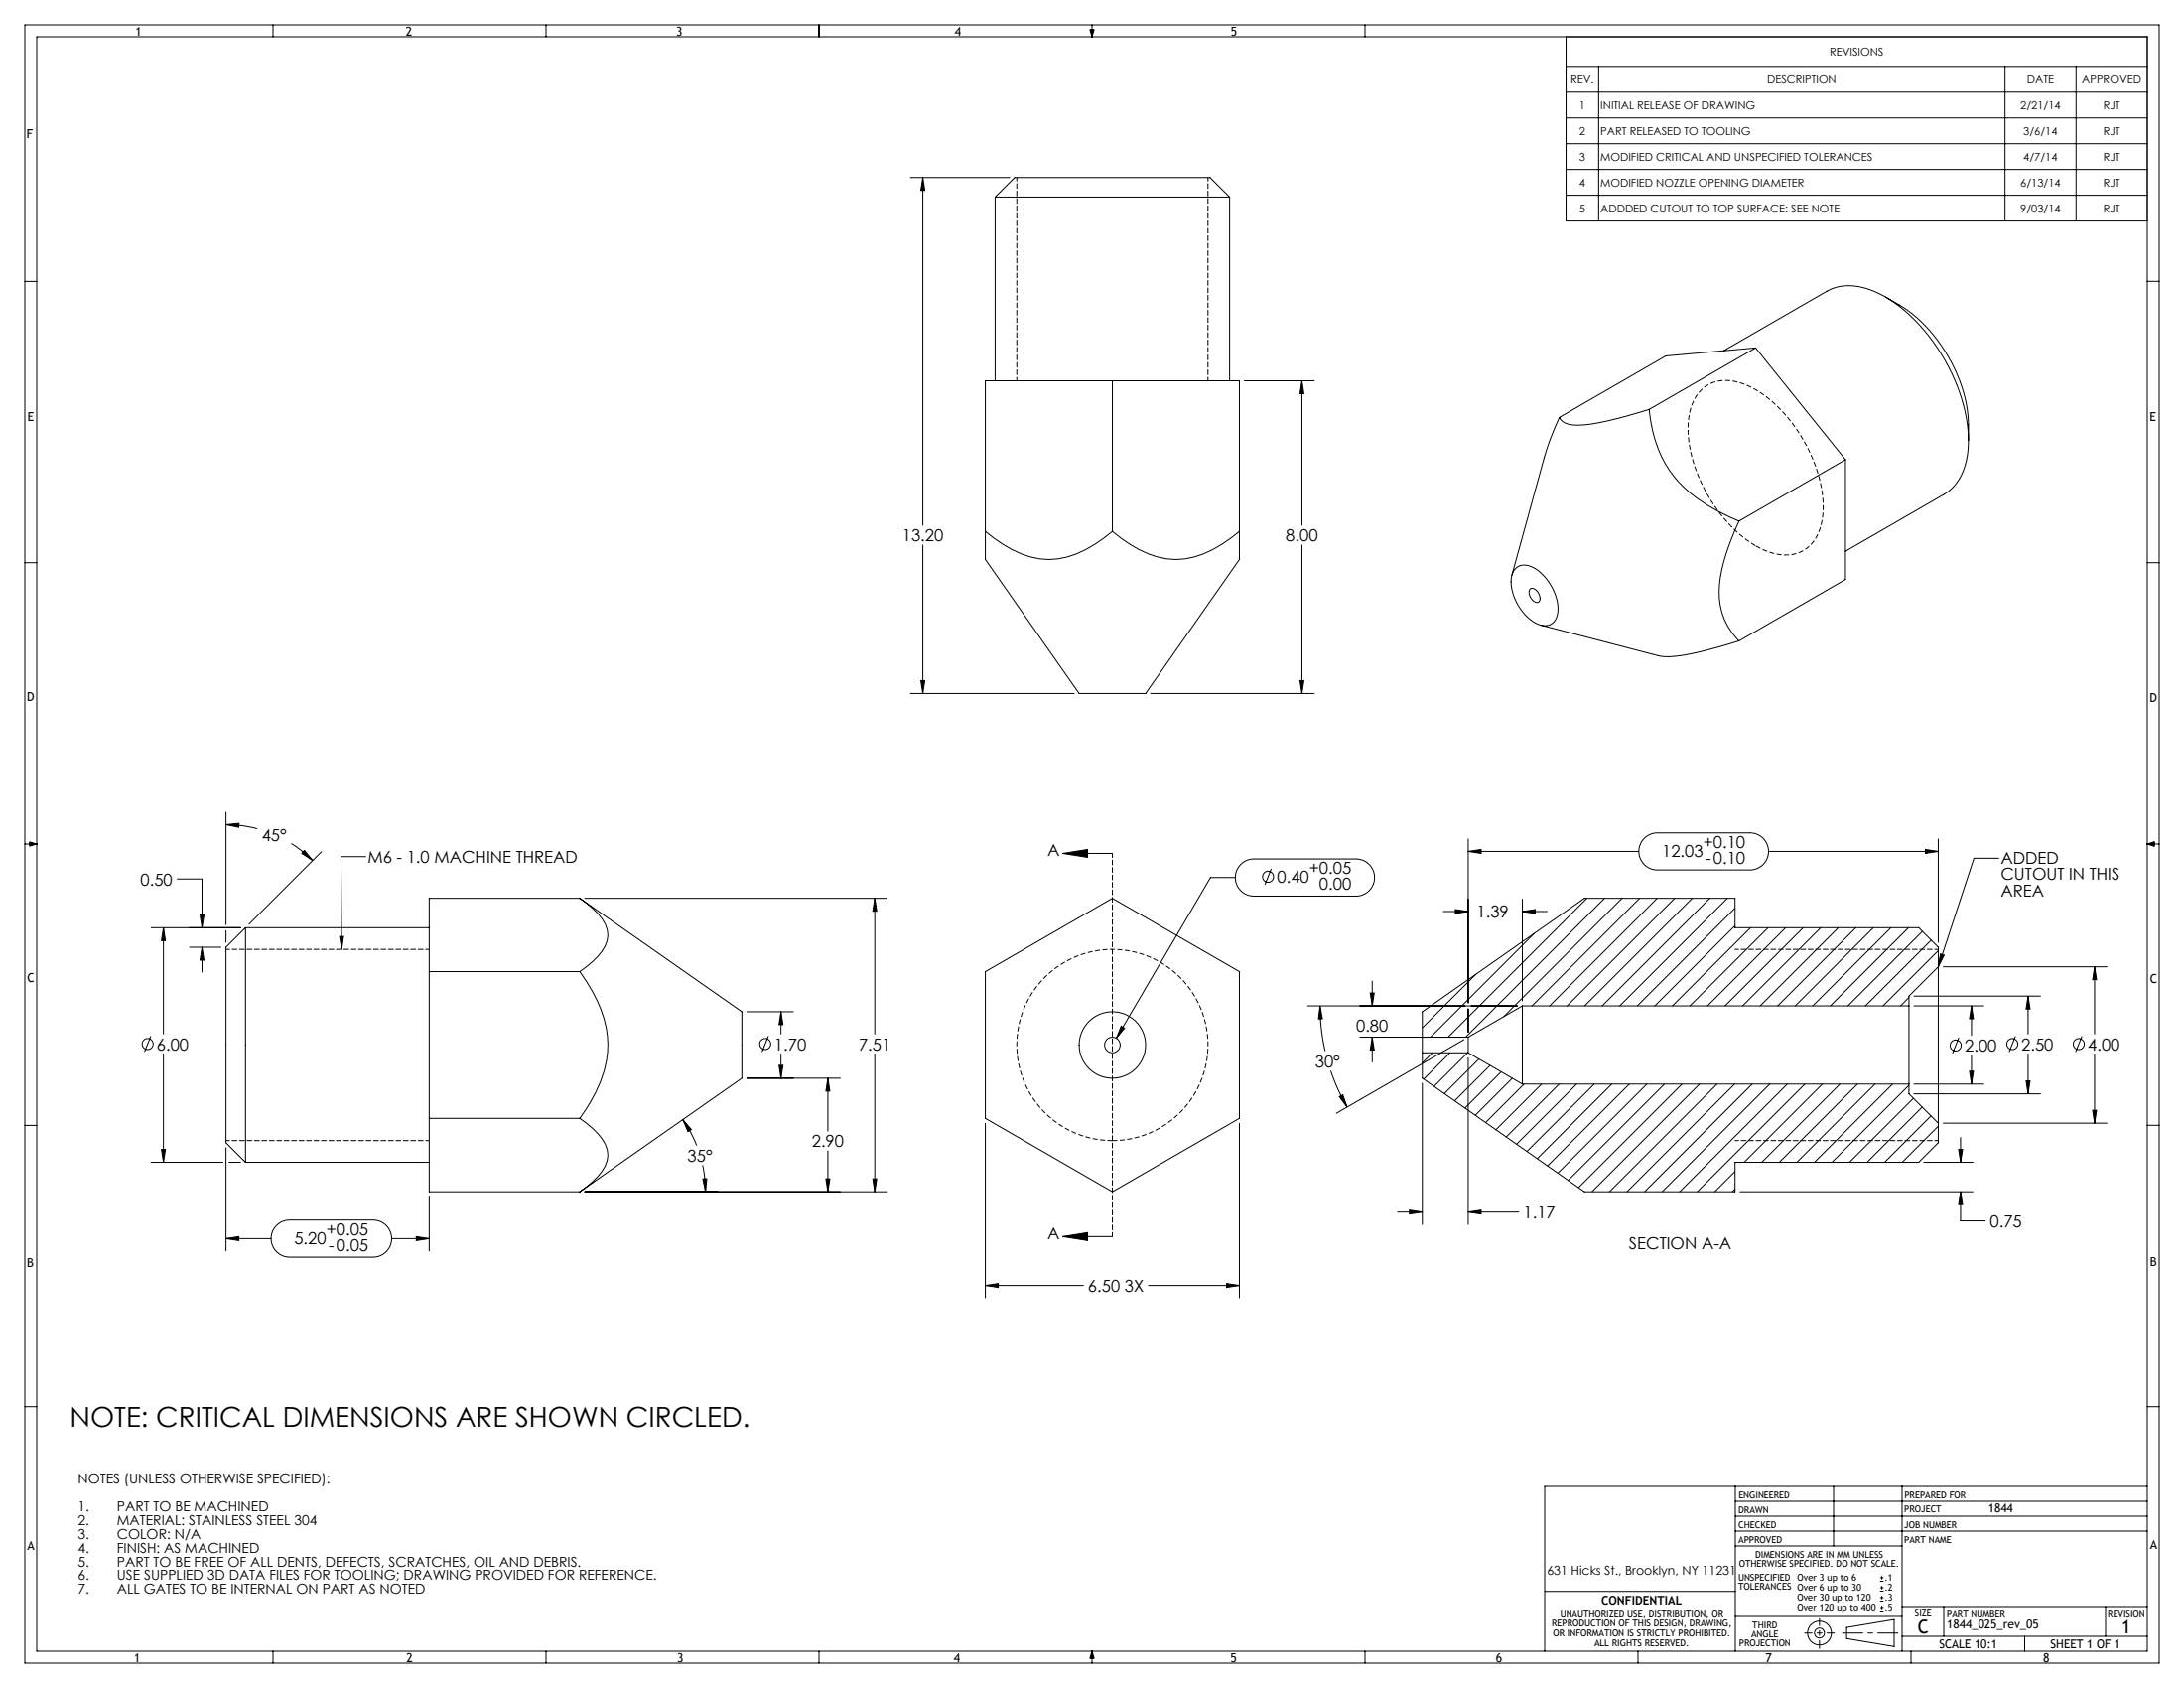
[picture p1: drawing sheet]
<svg xmlns="http://www.w3.org/2000/svg" width="559mm" height="432mm" viewBox="0 0 559 432" stroke-linecap="round" stroke-linejoin="round" font-family="sans-serif">
<g fill="none" stroke="#000" stroke-width=".25">
<path d="M6.3 6.4h546.1v419h-546.1zM9.4 9.4h540v413h-540zM69.8 6.4v3M139.7 6.4v3M209.5 6.4v3M278.9 7.6h1l-.5 1.8zM279.1 7.6l.3 1.8M279.4 6.4v3M279.7 7.6l-.3 1.8M349.2 6.4v3M400.7 9.4v47.1h148.7M400.7 17h148.7"/>
<path d="M409 17v39.5M513 17v39.5M531.2 17v39.5M400.7 30.2h148.7M400.7 36.8h148.7M400.7 23.6h148.7M232.9 45.4h25.4M236.1 45.4l.5 3.3h-1zM236.1 45.4v89M254.6 50.4l5-5h50l5 5M254.6 50.4h60M254.6 50.4v47"/>
<path d="M314.6 50.4v47M400.7 43.3h148.7M400.7 49.9h148.7M6.3 72h3.1M482.4 76a39.2 39.2 0 0 1 21.2 31.9v4.8M549.4 72h3M284.6 97.4v38.5M318.4 97.4h17.9M333.1 97.4l.5 3.3h-1zM333.1 97.4v37M441 89.7l26.4-15.2a13.2 13.2 0 0 1 12.1 0 40.3 40.3 0 0 1 18 17.5 41.4 41.4 0 0 1 6.1 22.9 14.2 14.2 0 0 1-6.1 11.5l-25.3 14.6M449.2 89l-27.2 15.7"/>
<path d="M449.2 89l23 28.6M449.2 89l-23 2.1-27.2 15.7M395.1 117.1l-8.3 30M399 106.8a69 69 0 0 0-3.9 10.3M422 104.7a74.3 74.3 0 0 1-18.2 4.1 5.6 5.6 0 0 1-4.5-1.5l-.3-.5M422 104.7a29.7 29.7 0 0 0 10.6 21.5 47.8 47.8 0 0 0 12.3 7.1M472.2 117.6l-27.3 15.7M472.2 117.6v30.6l-27.3 15.8M236.1 139.4v38M252.1 135.9a28.8 28.8 0 0 0 13.8 7 20.6 20.6 0 0 0 14.2-3.7l4.5-3.3M252.1 135.9v7.2l24 34.3h17l24-34.3v-7.2M252.1 135.9v-38.5h65v38.5"/>
<path d="M284.6 135.9a28.8 28.8 0 0 0 13.8 7 20.6 20.6 0 0 0 14.2-3.7l4.5-3.3M333.1 139.4v38M444.9 133.3a46.3 46.3 0 0 0-5 18 17 17 0 0 0 5 12.7M6.3 143.9h3.1M387.6 145.6a3.6 3.6 0 0 1 4.7-.4 12.7 12.7 0 0 1 6.2 12.1 3.3 3.3 0 0 1-4.8 2.4 12.5 12.5 0 0 1-6.9-12.4zM391.6 150.6a2.09 2.09 0 0 1 2.4 2.1 1.03 1.03 0 0 1-.5 1.4 1.03 1.03 0 0 1-1.4-.6 2.24 2.24 0 0 1-.5-2.9zM394.2 159.9l30.1 7.8a19.4 19.4 0 0 0 8.5-.5l4.2-.9 7.9-2.3M549.4 143.9h3M232.9 177.4h41.9M235.6 174.1h1l-.5 3.3zM294.4 177.4h41.9M332.6 174.1h1l-.5 3.3z"/>
<path d="M6.3 215.9h3.1M7.6 215.4l1.8 .5-1.8 .5zM7.6 215.6l1.8 .3M9.4 215.9l-1.8 .3M57.8 210.9l3.3-.3v1zM57.8 210.9l4 .3 4 .8M57.8 207.8v28.8M74.5 215.8a31.3 31.3 0 0 1 5.5 4.3M77.9 217.5l2.1 2.6-2.8-1.8zM82.2 217.9l-18.5 18.5M93.6 219.1h-6.4l.2 23.8M271.9 218.3l6.4-1v2z"/>
<path d="M271.9 218.3h12.7M375.7 217.8l3.3-.5v1zM375.7 214.6v42M375.7 217.8h43.6M420.7 214.4l1.3-.9 1.8-.4 23.9-.1a4.8 4.8 0 0 1 4.8 4.8 4.8 4.8 0 0 1-4.8 4.7h-23.6a4.8 4.8 0 0 1-4.4-2.9 4.8 4.8 0 0 1 1-5.2zM452.5 217.8h43.4M492.6 217.3l3.3 .5-3.3 .5zM495.9 214.6v26.4M511.4 219.5h-6.3l-9.2 27.8M549.4 215.9h3M549.4 215.9l1.8 .3M549.4 215.9l1.8-.6v1.2z"/>
<path d="M551.2 215.6l-1.8 .3M38.6 237.3h22.9M41.8 237.3l.5 3.3h-1zM41.8 237.3v27.2M45.3 224.8h6.4v12.5M51.2 234h1l-.5 3.3zM57.8 238.1v2.9M62.8 237.3l-5 5v50l5 5M62.8 237.3v60M62.8 237.3h47M86.9 239.6h1l-.5 3.3zM148.3 229.8a15.8 15.8 0 0 1 7.1 8 7.2 7.2 0 0 1-2.4 6.9l-1.4 1.3-3.3 2.5"/>
<path d="M148.3 229.8l41.5 29v17l-41.5 29M148.3 229.8h-38.5v75h38.5M149.6 229.8h77.4M223.8 229.8l.5 3.3h-1zM223.8 229.8v34.7M316.1 224.5h-6.4l-24.1 41.1M317.5 221.1l1.5-1 1.5-.4h26.4a4.8 4.8 0 0 1 4.8 4.8 4.8 4.8 0 0 1-4.8 4.7h-26.1a4.8 4.8 0 0 1-4.4-2.9 4.8 4.8 0 0 1 1.1-5.2zM325.3 222.3l-1.7 4M369.3 233.2h6.4M372.4 232.7l3.3 .5-3.3 .5zM389.5 233.2l3.3-.5v1zM389.5 230v26"/>
<path d="M389.5 233.2h6.4M392.6 238.7l-26.6 26.6M406 229.8l-35.5 35.5M410.5 229.8l-35.5 35.5M415 229.8l-30.3 30.3M419.5 229.8l-27.5 27.5M424 229.8l-27.5 27.5M428.5 229.8l-27.5 27.5M433 229.8l-27.5 27.5M437.5 229.8l-27.6 27.5M442 229.8l-27.6 27.5M443.9 232.3l-25 25"/>
<path d="M443.9 236.8l-20.5 20.5M447.9 237.3l-20 20M452.4 237.3l-20 20M456.9 237.3l-20 20M461.4 237.3l-20 20M465.9 237.3l-20 20M470.4 237.3l-20 20M474.8 237.3l-20 20M479.3 237.3l-20 20M483.8 237.3l-20 20M488.3 237.3l-20 20M491.9 238.3l-19.1 19"/>
<path d="M48.5 242.3h8M51.7 242.3l.5 3.3h-1zM51.7 242.3v6.4M109.8 248.5h38.5M148.3 248.5a32.4 32.4 0 0 1 7.2 18.6 29.5 29.5 0 0 1-5.7 16.9l-1.5 2.1M191.1 258.8h11.9M199.8 258.8l.5 3.3h-1zM199.8 258.8v5.7M252.1 248.5l32.5-18.7 25.7 14.8 6.8 3.9v37.6l-32.5 18.7-13.8-7.9-18.7-10.8zM334.6 257.3h53.6M337.7 257.3l.7 3.3h-1.1zM337.7 257.3l.3 5.3 1 6.3"/>
<path d="M350.6 254h1l-.5 3.3zM351.1 251v6.3M375.7 258.1v5.9M377.6 249.2l-13.7 13.7M389.5 257.3v20M389.5 257.3h98.9M389.5 257.3l-13.8 8M488.4 257.3v20M488.4 255.2l-2.1 2.1M489.7 257.3h17.9M489.7 254.8h32.4M494.1 240.5l-16.8 16.8"/>
<path d="M495.9 247.3v40M495.9 247.3v-5l-5-5h-47v-7.5h-38.5l-41.5 29v10.5M495.9 247.3l-7.5 7.5v2.5M495.9 243.2l-14.1 14.1M496.5 244l.9 .3-1.5 3zM497.2 247.3h41.9M504.4 257.3l.5 3.3h-1zM504.4 257.3v7.6M518.9 254.8l.5 3.3h-1zM518.9 254.8v9.7M535.9 247.3l.5 3.3h-1zM535.9 247.3v17.2"/>
<path d="M38.6 265.1l-1.6 4M41.8 269.6v27.7M191.1 275.8h23.9M196.6 265.1l-1.6 4M199.3 272.5h1l-.5 3.3zM199.8 269.6v6.2M211.8 275.8l.5 3.3h-1zM211.8 275.8v13.6M223.8 269.6v35.2M286.9 262.5l.8 .5-2.1 2.6zM340.5 273.9l1.8 4.8 2.4 4.5M347.9 265.3h27.8"/>
<path d="M351.1 265.3l.5 3.3h-1zM351.1 265.3v6.4M363.9 277.1v36.1M363.9 269.3v6.5l41.5 29h38.5v-7.5h47l5-5v-5M363.9 269.3h11.8M366.5 269.3l-2.6 2.6M371 269.3l-6.7 6.8M374.6 265.9l-32.7 18.9M375.5 269.3l-8.6 8.6M375.7 270.6v42.6M375.7 265.3v4M375.7 269.3l13.8 8"/>
<path d="M378.4 270.9l-8.9 8.8M381.2 272.5l-9 9.1M384.1 274.2l-9.3 9.2M386.9 275.8l-9.4 9.5M389.5 277.3h98.9M389.9 277.3l-9.8 9.8M394.4 277.3l-11.6 11.7M398.9 277.3l-13.5 13.5M403.4 277.3l-15.4 15.4M407.9 277.3l-17.2 17.2M412.4 277.3l-19.1 19.1M416.9 277.3l-20.9 20.9"/>
<path d="M421.4 277.3l-22.8 22.8M425.9 277.3l-24.7 24.6M430.4 277.3l-26.5 26.5M434.8 277.3l-27.5 27.5M439.3 277.3l-27.5 27.5M443.8 277.3l-27.5 27.5M448.3 277.3l-27.5 27.5M452.8 277.3l-27.5 27.5M457.3 277.3l-27.5 27.5M461.8 277.3l-27.5 27.5M466.3 277.3l-20 20M470.8 277.3l-20 20"/>
<path d="M475.3 277.3l-20 20M479.7 277.3l-20 20M484.2 277.3l-20 20M488.4 277.3v2.5l7.5 7.5M488.4 277.6l-19.7 19.7M489.7 277.3h17.9M489.7 279.8h32.4M501.2 265.4l-1.6 4.1M503.9 274h1l-.5 3.3zM504.4 270v7.3M515.7 265.1l-1.6 4M518.4 276.5h1l-.5 3.3z"/>
<path d="M518.9 269.6v10.2M532.7 265.1l-1.6 4M535.9 269.6v17.7M6.3 287.9h3.1M38.6 297.3h18.5M41.3 294h1l-.5 3.3zM57.8 293.6v26.4M58.6 297.3h2.9M62.8 297.3h47M109.8 286.1h38.5M148.3 286.1a15.8 15.8 0 0 1 7.1 8 7.2 7.2 0 0 1-2.4 6.9l-1.4 1.3-3.3 2.5M174.7 286.4l2.2 2.5-.9 .6z"/>
<path d="M174.7 286.4l2.2 3.6 1.3 3M179.8 298l.5 3.4 .2 3.4M211.8 294.4v10.4M252.1 287.3v44.7M317.1 287.3v44.7M342.7 280.5l.9-.5 1.1 3.2zM443.9 299.7l-5.2 5.1M489.6 281l-16.4 16.3M491.8 283.2l-14.1 14.1M492.2 297.3h12.6M494.1 285.4l-11.9 11.9M495.9 288.1l-9.2 9.2"/>
<path d="M497.2 287.3h41.9M501.1 294h1l-.5 3.3zM501.6 291v6.3M535.4 284h1l-.5 3.3zM549.4 287.9h3M57.8 316.8l3.3-.5v1zM57.8 316.8h11.6M70.8 313.5l1.5-1.1 1.5-.3h21.6a4.8 4.8 0 0 1 4.8 4.7 4.8 4.8 0 0 1-4.8 4.8h-21.3a4.8 4.8 0 0 1-4.4-3 4.8 4.8 0 0 1 1.1-5.1zM100.2 316.8h9.6M106.5 316.3l3.3 .5-3.3 .5zM109.8 306.1v13.9M149.6 304.8h77.4"/>
<path d="M179.8 301.6l1-.1-.3 3.3zM211.3 301.5h1l-.5 3.3zM223.3 301.5h1l-.5 3.3zM271.9 316.3l6.4-1v2zM271.9 316.3h12.7M357.6 310h6.3M360.6 309.5l3.3 .5-3.3 .6zM375.7 310l3.3-.5v1.1zM375.7 310h12.9M443.9 304.2l-.7 .6M445.2 304.8h59.6M501.6 304.8l.5 3.3h-1z"/>
<path d="M501.6 304.8v7.5h6.4M252.1 328.8l3.3-.5v1zM252.1 328.8h25.1M293.9 328.8h23.2M313.8 328.3l3.3 .5-3.3 .5zM6.3 359.8h3.1M549.4 359.8h3M444 384h105.4M444 387.9h105.4M444 380.2v42.2M444 395.5h42.7M444 391.7h105.4"/>
<path d="M469.1 380.2v15.3M486.7 380.2v42.2M549.4 380.2h-154.2v42.2M395.3 407.1h48.7M444 413.3h42.7M472.5 416.3l12.1-2v6.9l-12.1-2zM481 404.5h.9M481 403.6h.9M481 407h.9M481 406.1h.9M481 409.6h.9M481 408.7h.9"/>
<path d="M481 412.1h.9M481 411.2h.9M481.5 403.2v.8M481.5 405.7v.9M481.5 408.2v.9M481.5 410.8v.9M486.7 418.6h62.7M486.7 411h62.7M497.3 411v7.6M518 418.6v3.8M538.7 411v7.6M69.8 422.4v3"/>
<path d="M139.7 422.4v3M209.5 422.4v3M279.4 422.4v3M279.4 422.4l.5 1.8h-1zM279.4 422.4l.3 1.8M279.4 422.4l-.3 1.8M349.2 422.4v3M419.1 422.4v3M488.9 422.4v3"/>
<circle cx="324.5" cy="224.3" r="1.41"/>
<circle cx="37.8" cy="267.1" r="1.41"/>
<circle cx="195.8" cy="267.1" r="1.41"/>
<circle cx="284.6" cy="267.3" r="8.5"/>
<circle cx="284.6" cy="267.3" r="2"/>
<circle cx="500.4" cy="267.4" r="1.41"/>
<circle cx="514.9" cy="267.1" r="1.41"/>
<circle cx="531.9" cy="267.1" r="1.41"/>
<circle cx="465.5" cy="417.8" r="1.27"/>
<circle cx="465.5" cy="417.8" r="3"/>
</g>
<path d="M284.6 291.8a24.5 24.5 0 0 1-21.4-36.3 24.5 24.5 0 0 1 42.1-1.2 24.5 24.5 0 0 1-19.3 37.4l-1.4 .1" fill="none" stroke="#000" stroke-width=".25" stroke-dasharray="1.3 .6" stroke-linecap="butt"/>
<path d="M449.2 139.6a38.2 38.2 0 0 1-17.3-30.1 12.4 12.4 0 0 1 4.7-10.8 11.3 11.3 0 0 1 11.4 .3 37 37 0 0 1 16.4 19.9 24.7 24.7 0 0 1 .9 17.2 9.1 9.1 0 0 1-11.7 5.4l-1.9-.7-2.5-1.2" fill="none" stroke="#000" stroke-width=".25" stroke-dasharray="1.3 .6" stroke-dashoffset="-.1" stroke-linecap="butt"/>
<path d="M284.6 218.3v98" fill="none" stroke="#000" stroke-width=".25" stroke-dasharray="1.3 .6" stroke-dashoffset=".2"/>
<path d="M461.7 417.8h7.6" fill="none" stroke="#000" stroke-width=".25" stroke-dasharray="15.2 1.3 1.3 1.3" stroke-dashoffset="13.3"/>
<path d="M465.5 413.8v7.9" fill="none" stroke="#000" stroke-width=".25" stroke-dasharray="15.2 1.3 1.3 1.3" stroke-dashoffset="13.2"/>
<path d="M471.4 417.8h14.2" fill="none" stroke="#000" stroke-width=".25" stroke-dasharray="15.2 1.3 1.3 1.3" stroke-dashoffset="10.1"/>
<path d="M260.2 97.4v-52M309.1 97.4v-52M109.8 242.9h-52M443.9 242.9h52M109.8 291.8h-52M443.9 291.8h52" fill="none" stroke="#000" stroke-width=".25" stroke-dasharray="1.3 .6" stroke-dashoffset=".4"/>
<g fill="#000">
<path d="M271.9 218.3l6.4-1v2zM271.9 316.3l6.4-1v2z"/>
<path d="M86.9 239.6h1l-.5 3.3zM496.5 244l.9 .3-1.5 3z"/>
<path d="M286.9 262.5l-1.3 3.1 2.1-2.6zM252.1 328.8l3.3-.5v1zM313.8 328.3l3.3 .5-3.3 .5zM236.1 45.4l.5 3.3h-1zM235.6 174.1h1l-.5 3.3zM333.1 97.4l.5 3.3h-1zM332.6 174.1h1l-.5 3.3zM199.8 258.8l.5 3.3h-1zM199.3 272.5h1l-.5 3.3zM41.8 237.3l.5 3.3h-1zM41.3 294h1l-.5 3.3zM223.8 229.8l.5 3.3h-1zM223.3 301.5h1l-.5 3.3zM57.8 316.8l3.3-.5v1zM106.5 316.3l3.3 .5-3.3 .5zM77.9 217.5l2.1 2.6-2.8-1.8zM57.8 210.9l3.3-.3v1zM51.7 242.3l.5 3.3h-1zM51.2 234h1l-.5 3.3zM179.8 301.6l1-.1-.3 3.3zM174.7 286.4l2.2 2.5-.9 .6zM211.8 275.8l.5 3.3h-1zM211.3 301.5h1l-.5 3.3zM503.9 274h1l-.5 3.3zM504.4 257.3l.5 3.3h-1zM360.6 309.5l3.3 .5-3.3 .6zM375.7 310l3.3-.5v1.1zM492.6 217.3l3.3 .5-3.3 .5zM375.7 217.8l3.3-.5v1zM337.7 257.3l.7 3.3h-1.1zM342.7 280.5l.9-.5 1.1 3.2zM350.6 254h1l-.5 3.3zM351.1 265.3l.5 3.3h-1zM372.4 232.7l3.3 .5-3.3 .5zM389.5 233.2l3.3-.5v1zM501.1 294h1l-.5 3.3zM501.6 304.8l.5 3.3h-1zM518.9 254.8l.5 3.3h-1zM518.4 276.5h1l-.5 3.3zM535.9 247.3l.5 3.3h-1zM535.4 284h1l-.5 3.3z"/>
</g>
<text font-size="7.1" x="17.9" y="365.1">NOTE: CRITICAL DIMENSIONS ARE SHOWN CIRCLED.</text>
<g font-size="4.8">
<text x="490.7" y="417.9">C</text>
<text x="542.9" y="417.9">1</text>
</g>
<g font-size="4.2">
<text x="230.8" y="138.5">13.20</text>
<text x="329" y="138.5">8.00</text>
<text x="67" y="215.1">45°</text>
<text x="94.1" y="220.8">M6 - 1.0 MACHINE THREAD</text>
<text x="268" y="219">A</text>
<text x="425.2" y="219.1">12.03</text>
<text x="435.8" y="216.9">+0.10</text>
<text x="436.4" y="221">-0.10</text>
<text x="511.9" y="220.9">ADDED</text>
<text x="36" y="226.4">0.50</text>
<text x="326.8" y="225.8">0.40</text>
<text x="335" y="223.6">+0.05</text>
<text x="337.6" y="227.7">0.00</text>
<text x="511.9" y="225.1">CUTOUT IN THIS</text>
<text x="511.9" y="229.3">AREA</text>
<text x="377.8" y="234.8">1.39</text>
<text x="347" y="263.9">0.80</text>
<text x="40.1" y="268.6">6.00</text>
<text x="198.1" y="268.6">1.70</text>
<text x="219.7" y="268.6">7.51</text>
<text x="502.7" y="269">2.00</text>
<text x="517.2" y="268.6">2.50</text>
<text x="534.2" y="268.6">4.00</text>
<text x="336.5" y="273">30°</text>
<text x="207.7" y="293.5">2.90</text>
<text x="175.9" y="297.1">35°</text>
<text x="389.8" y="311.7">1.17</text>
<text x="83.5" y="315.9">+0.05</text>
<text x="268" y="317.1">A</text>
<text x="509.2" y="313.9">0.75</text>
<text x="75.3" y="318.2">5.20</text>
<text x="84.1" y="320">-0.05</text>
<text x="416.8" y="319.6">SECTION A-A</text>
<text x="278.4" y="330.4">6.50 3X</text>
</g>
<g font-size="3.5">
<text x="19.9" y="379.5">NOTES (UNLESS OTHERWISE SPECIFIED):</text>
<text x="19.9" y="386.6">1.</text>
<text x="29.9" y="386.6">PART TO BE MACHINED</text>
<text x="19.9" y="390.1">2.</text>
<text x="19.9" y="393.6">3.</text>
<text x="29.9" y="390.1">MATERIAL: STAINLESS STEEL 304</text>
<text x="29.9" y="393.6">COLOR: N/A</text>
<text x="19.9" y="397.2">4.</text>
<text x="19.9" y="400.7">5.</text>
<text x="29.9" y="397.2">FINISH: AS MACHINED</text>
<text x="29.9" y="400.7">PART TO BE FREE OF ALL DENTS, DEFECTS, SCRATCHES, OIL AND DEBRIS.</text>
<text x="19.9" y="404.2">6.</text>
<text x="19.9" y="407.8">7.</text>
<text x="29.9" y="404.2">USE SUPPLIED 3D DATA FILES FOR TOOLING; DRAWING PROVIDED FOR REFERENCE.</text>
<text x="29.9" y="407.8">ALL GATES TO BE INTERNAL ON PART AS NOTED</text>
</g>
<g font-size="3.2">
<text x="34.6" y="9.1">1</text>
<text x="103.8" y="9.1">2</text>
<text x="173" y="9">3</text>
<text x="244.3" y="9.2">4</text>
<text x="314.9" y="9.1">5</text>
<text x="6.8" y="35.2">F</text>
<text x="7" y="107.6">E</text>
<text x="550" y="107.6">E</text>
<text x="6.9" y="179.3">D</text>
<text x="550" y="179.5">D</text>
<text x="7" y="251.3">C</text>
<text x="550.1" y="251.5">C</text>
<text x="550.1" y="324">B</text>
<text x="6.9" y="324">B</text>
<text x="7" y="396.4">A</text>
<text x="550.2" y="396.3">A</text>
<text x="395.8" y="402.8">631 Hicks St., Brooklyn, NY 11231</text>
<text x="34.4" y="425.2">1</text>
<text x="104" y="425.2">2</text>
<text x="173.3" y="425.2">3</text>
<text x="244" y="425.2">4</text>
<text x="314.9" y="425.2">5</text>
<text x="382.7" y="425.2">6</text>
<text x="451.8" y="425.2">7</text>
<text x="522.8" y="425.2">8</text>
</g>
<g font-size="3.1">
<text x="508.7" y="386.9">1844</text>
<text x="409.7" y="410.5">CONFIDENTIAL</text>
<text x="498.1" y="416.6">1844_025_rev_05</text>
<text x="496.2" y="421.7">SCALE 10:1</text>
<text x="524.6" y="421.7">SHEET 1 OF 1</text>
</g>
<g font-size="2.8">
<text x="468.1" y="14.2">REVISIONS</text>
<text x="401.9" y="21.3">REV.</text>
<text x="452.2" y="21.3">DESCRIPTION</text>
<text x="518.6" y="21.3">DATE</text>
<text x="532.7" y="21.3">APPROVED</text>
<text x="404.1" y="27.9">1</text>
<text x="409.5" y="27.9">INITIAL RELEASE OF DRAWING</text>
<text x="516.9" y="27.9">2/21/14</text>
<text x="538.2" y="27.9">RJT</text>
<text x="404.1" y="34.5">2</text>
<text x="409.5" y="34.5">PART RELEASED TO TOOLING</text>
<text x="517.7" y="34.5">3/6/14</text>
<text x="538.2" y="34.5">RJT</text>
<text x="404.1" y="41.1">3</text>
<text x="409.5" y="41.1">MODIFIED CRITICAL AND UNSPECIFIED TOLERANCES</text>
<text x="517.7" y="41.1">4/7/14</text>
<text x="538.2" y="41.1">RJT</text>
<text x="404.1" y="47.7">4</text>
<text x="409.5" y="47.7">MODIFIED NOZZLE OPENING DIAMETER</text>
<text x="516.9" y="47.7">6/13/14</text>
<text x="538.2" y="47.7">RJT</text>
<text x="404.1" y="54.3">5</text>
<text x="409.5" y="54.3">ADDDED CUTOUT TO TOP SURFACE: SEE NOTE</text>
<text x="516.9" y="54.3">9/03/14</text>
<text x="538.2" y="54.3">RJT</text>
</g>
<g font-size="2.4">
<text x="444.8" y="383.2">ENGINEERED</text>
<text x="487.3" y="383.2">PREPARED FOR</text>
<text x="444.8" y="387">DRAWN</text>
<text x="487.3" y="386.9">PROJECT</text>
<text x="444.8" y="394.6">APPROVED</text>
<text x="444.8" y="390.8">CHECKED</text>
<text x="487.2" y="394.6">PART NAME</text>
<text x="487.2" y="390.8">JOB NUMBER</text>
<text x="444.9" y="400.9">OTHERWISE SPECIFIED. DO NOT SCALE.</text>
<text x="449.1" y="398.6">DIMENSIONS ARE IN MM UNLESS</text>
<text x="444.8" y="404.4">UNSPECIFIED</text>
<text x="444.8" y="406.7">TOLERANCES Over 6 up to 30</text>
<text x="459.9" y="404.5">Over 3 up to 6</text>
<text x="482.2" y="404.5">.1</text>
<text x="482.2" y="407">.2</text>
<text x="399.2" y="413.6">UNAUTHORIZED USE, DISTRIBUTION, OR</text>
<text x="459.9" y="409.6">Over 30 up to 120</text>
<text x="459.9" y="412.1">Over 120 up to 400</text>
<text x="482.2" y="409.6">.3</text>
<text x="482.2" y="412.1">.5</text>
<text x="490" y="413.4">SIZE</text>
<text x="498.1" y="413.4">PART NUMBER</text>
<text x="539.3" y="413.4">REVISION</text>
<text x="397.1" y="416.1">REPRODUCTION OF THIS DESIGN, DRAWING,</text>
<text x="397.4" y="418.7">OR INFORMATION IS STRICTLY PROHIBITED.</text>
<text x="448.1" y="418.9">ANGLE</text>
<text x="448.4" y="416.6">THIRD</text>
<text x="408" y="421.2">ALL RIGHTS RESERVED.</text>
<text x="445" y="421.2">PROJECTION</text>
</g>
</svg>
